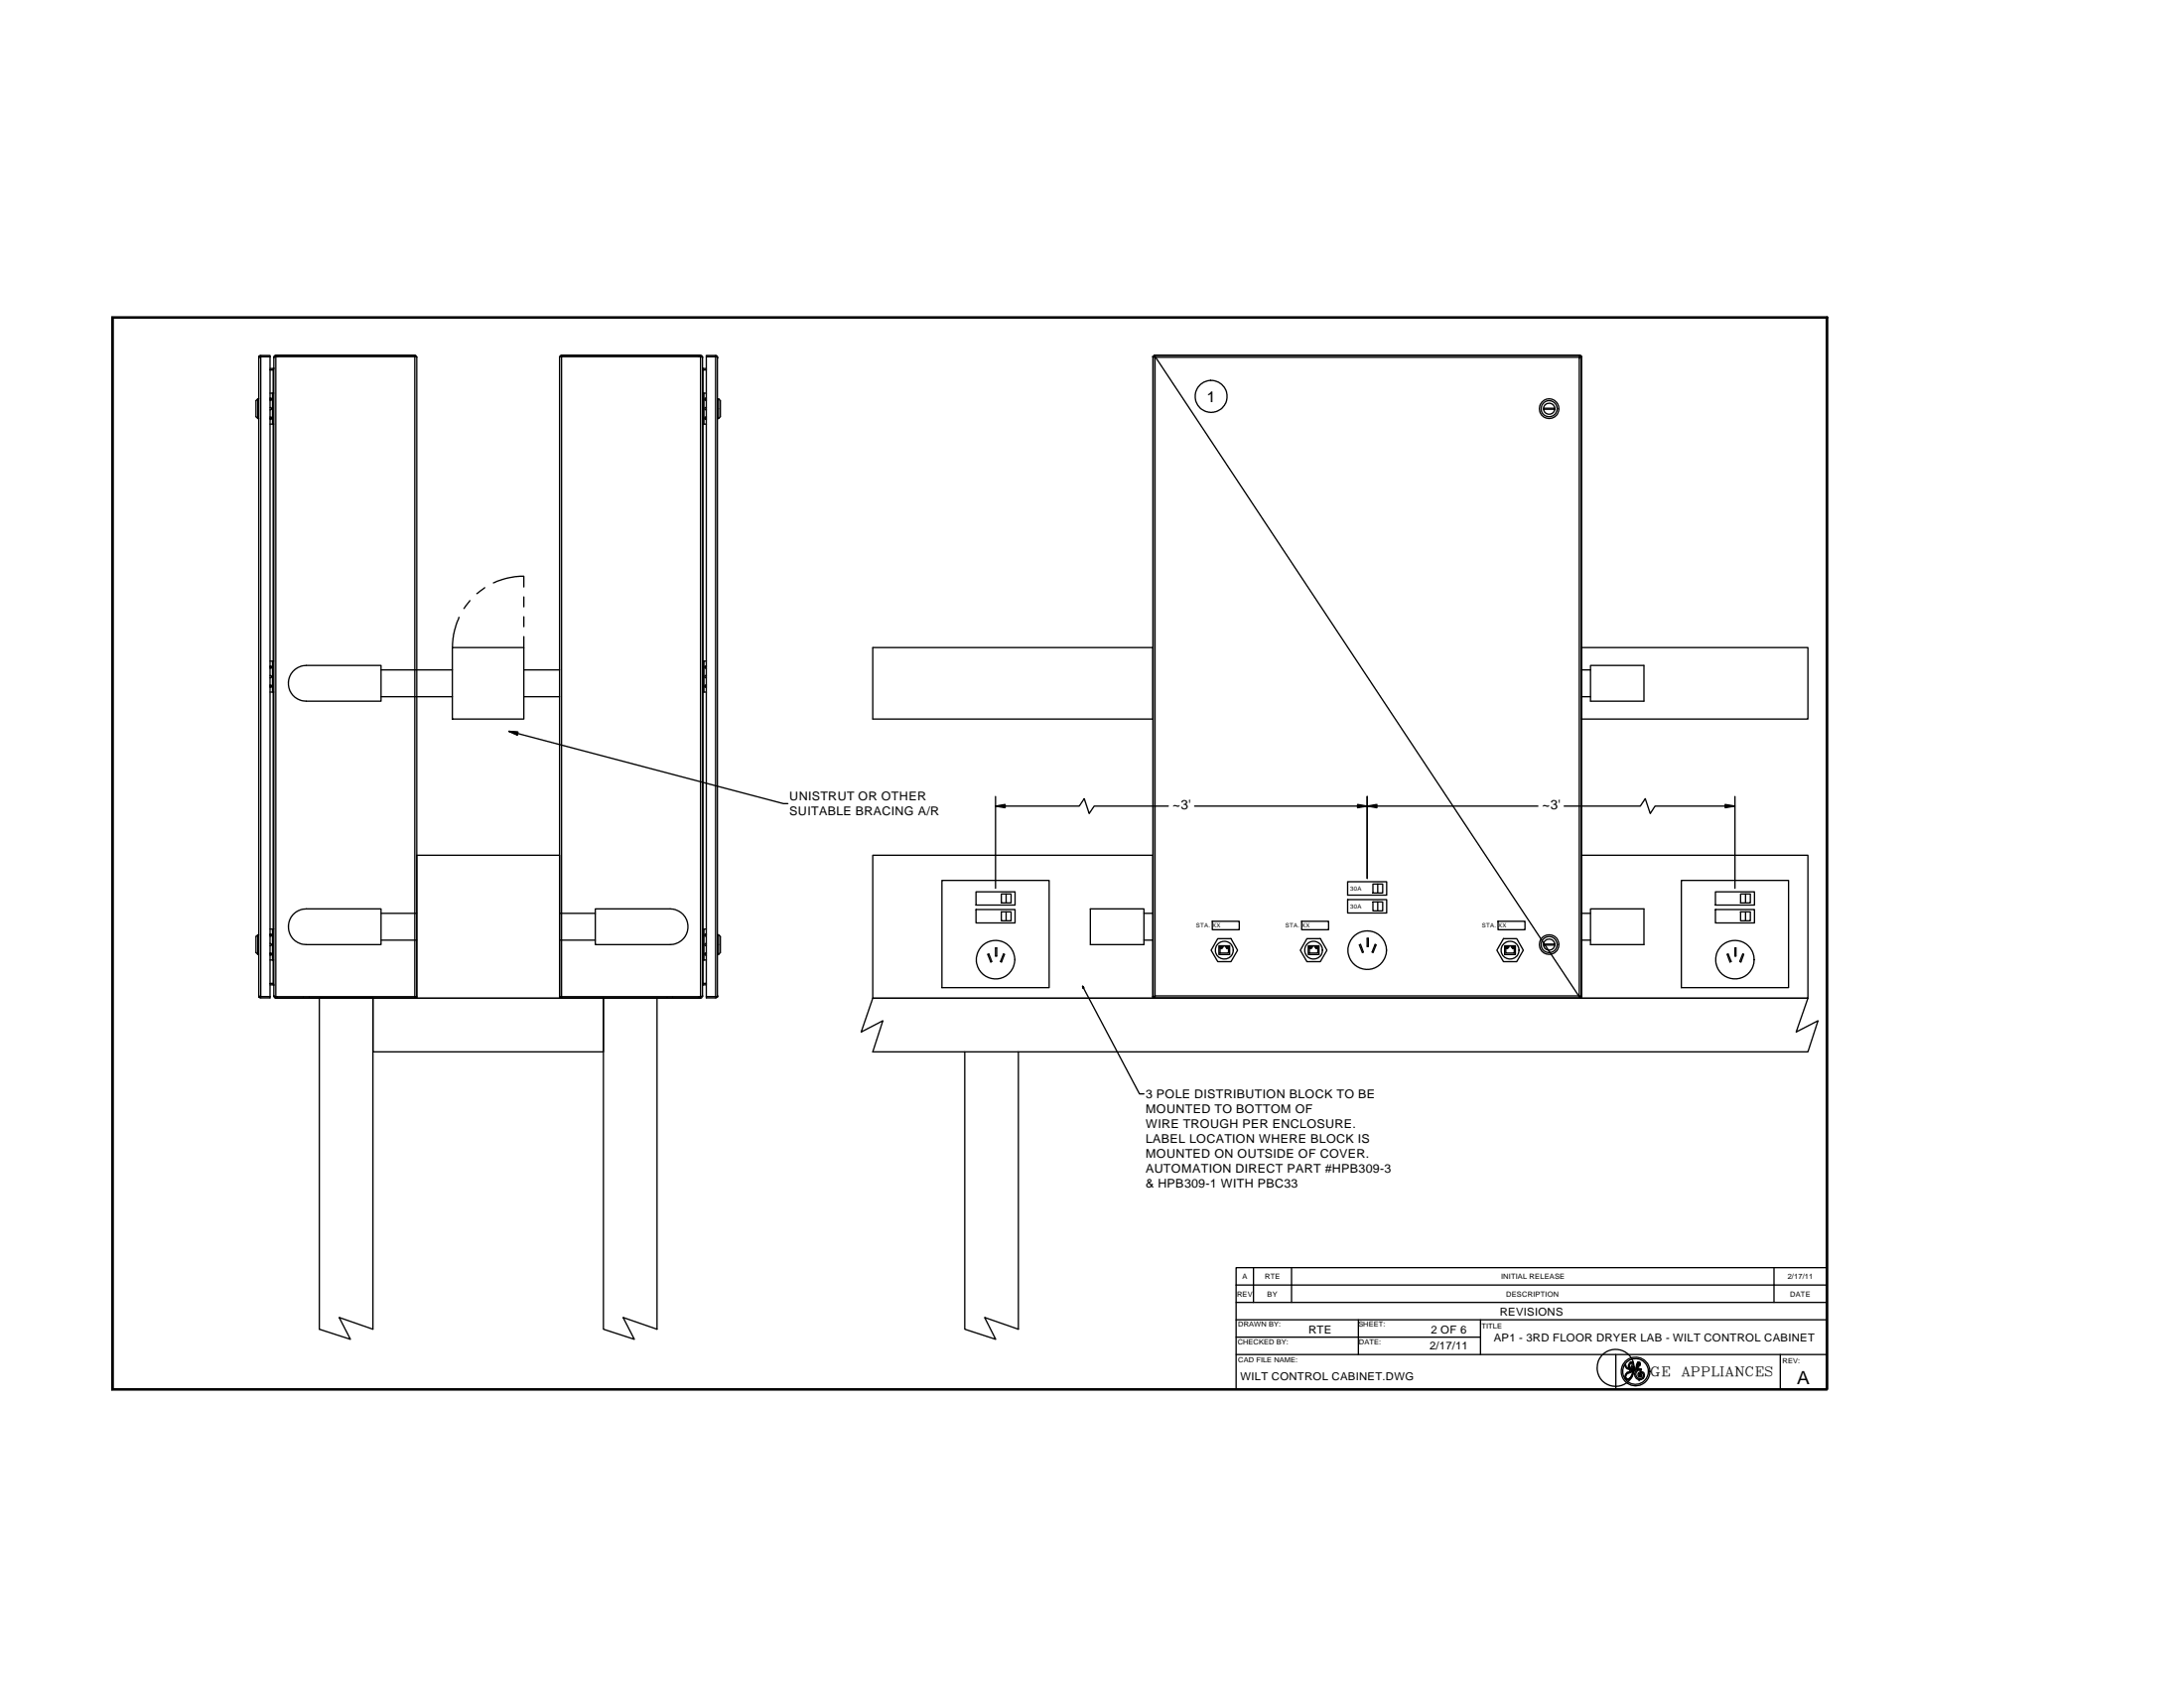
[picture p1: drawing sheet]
<svg xmlns="http://www.w3.org/2000/svg" width="279mm" height="216mm" viewBox="0 0 279 216" stroke-linecap="round" stroke-linejoin="round" font-family="sans-serif">
<g fill="none" stroke="#000" stroke-width=".17">
<path d="M14.3 40.6l.2 .1v136.9l-.2 .2zM14.3 40.6h219.5l-.2 .1h-219.1zM14.4 40.6h219.3v137.1h-219.3zM33 51l-.3 .2v2.1l.3 .2M33 51h.1M33 51v2.5M33 53.5h.1M33.1 45.7v81.7M33.1 45.7h.1M33.1 45.6v.1M33.1 45.6h.1M33.1 45.6l.2-.1h1.2v.1"/>
<path d="M33.4 45.6v81.9h1.1v.1h-1.2l-.2-.1M34.5 50.3h.5M34.5 54.3h.4M34.5 50.9l.3 .2-.1 .1h-.2M34.5 53.3h.2l.1 .2-.1 .1-.2 .1M34.5 45.6h-1.4v.1M34.5 47.3h.5M34.5 47.1h.5M34.5 45.6v81.9h-1.4v-.1M34.5 52.1a.15 .15 0 0 1 .2 .2 .15 .15 0 0 1-.2 .1M34.5 51l.1 .1h-.1M34.5 53.5h.1h-.1"/>
<path d="M34.9 50.3v4M34.9 50.3v4h.1M34.9 47.3v3M34.9 54.3v30.3M35 47.1v.1M35 47.1h.1M35 47.1v.2M35 45.7v81.7M35 45.7h.1M35.3 45.6v81.9M35.3 45.6h-.1M35.3 45.4l-.2 .1-.1 .2"/>
<path d="M35.3 45.6l-.3 .1M35.5 45.4v.2h17.6M35.5 45.4h17.6M35.5 45.4h-.2v.2M35.5 45.6h-.2M53.1 45.6l.2 .1M53.1 45.4v82.3M53.1 45.6h-17.8M53.1 45.4l.2 .3M53.3 45.7v81.7M71.6 45.7v81.7M71.8 45.4l-.1 .1-.1 .2"/>
<path d="M71.8 45.6l-.2 .1M71.8 45.6h17.8M71.8 45.4v82.3M71.8 45.4h17.6M89.4 45.4v.2h-17.6M89.4 45.4h.2v.2M89.4 45.6h.2M89.6 45.6h.1M89.6 45.4l.2 .1 .1 .2M89.6 45.6l.3 .1M89.6 45.6v81.9M89.8 45.7h.1"/>
<path d="M89.9 47.1h.1M89.9 47.1v.2h.5M89.9 50.3h.5M89.9 45.7v81.7M89.9 47.1v.1M89.9 47.1h.5M89.9 47.3v3M89.9 54.3v30.3M90 50.3v4h-.1M90 50.3v4M90 54.3h.4M90.4 50.9l-.3 .2 .1 .1h.2"/>
<path d="M90.4 53.3h-.2l-.1 .2 .1 .1 .2 .1M90.4 45.6h1.3l.1 .1M90.4 45.6v81.9h1.3l.1-.1M90.4 52.1a.15 .15 0 0 0-.2 .2 .15 .15 0 0 0 .2 .1M90.4 51l-.1 .1h.1M90.4 53.5h-.1h.1M91.5 45.6v81.9h-1.1v.1h1.2l.1-.1M91.7 45.6l.1 .1M91.7 45.6h.1M91.7 45.6l-.1-.1h-1.2v.1M91.8 53.5h.1M91.8 51h.1"/>
<path d="M91.8 45.7v81.7M91.8 45.7h.1M91.9 51l.3 .2v2.1l-.3 .2M91.9 51v2.5M147.5 45.6v81.9M147.6 45.6l.2 .1M147.7 45.4l54.5 82.3-.1-.2M147.7 45.6h.1M147.7 45.4h54.5v.2M147.7 45.4v.2M147.7 45.4h.1M147.7 45.6h-.2v81.9h.2"/>
<path d="M147.7 45.6l-.2 .1M147.7 45.6l.1 .1M147.8 45.7h.1M147.8 45.7h54.2M147.8 45.7v81.7M197.5 52.2h1.4v.1h-1.4zM202 45.7v81.7M202 45.7h.1M202.1 45.7h.1M202.1 45.5v.1M202.1 45.6l-.1 .1M202.1 45.6h.1"/>
<path d="M202.1 45.5h-54.4v.1M202.2 45.6h-.1M202.2 45.6h.1M202.2 45.6l-.2 .1M202.3 45.6v81.9M202.3 45.6h-.2M202.3 45.6v81.9h-.1M202.3 45.6v.1M233.6 40.7l.2-.1v137.1h-.2zM233.7 40.6h.1M233.7 40.6l.1 .1M233.7 40.6v.1"/>
<path d="M233.8 40.6l-.2 .1M58.7 79a9.9 9.9 0 0 0-.8 3.8M60.1 76.8l-.7 1M62 75.2l-1 .7M63.1 74.5a9.2 9.2 0 0 1 3.9-.8v1.4M67 76.3v1.3M67 78.9v1.3M34.5 84.6h.5M34.5 88.5h.4M34.5 85.2h.2l.1 .1-.1 .2h-.2M34.5 87.6l.3 .2-.1 .1h-.2M34.5 86.4a.15 .15 0 0 1 .2 .2 .15 .15 0 0 1-.2 .1"/>
<path d="M34.5 85.3l.1 .1-.1-.1M34.5 87.7h.1l-.1 .1M34.9 84.6v3.9M34.9 84.6v3.9h.1M34.9 88.5v30.3M37.4 85.9l.6-.5 .7-.2 .5-.1h9.5v4.6h-9.5a2.28 2.28 0 0 1-2.1-1.3 2.28 2.28 0 0 1 .3-2.5zM48.7 89.1h9.2M48.7 85.7h9.2M57.9 82.8h9.1v9.2h-9.1zM65.1 93.5l1.2 .1-.1 .4zM66.2 93.8l34 9h.6M67 89.1h4.6"/>
<path d="M67 85.7h4.6M67 81.4v1.4M89.9 84.6h.5M89.9 88.5v30.3M90 84.6v3.9h-.1M90 84.6v3.9M90 88.5h.4M90.4 85.2h-.2l-.1 .1 .1 .2h.2M90.4 87.6l-.3 .2 .1 .1h.2M90.4 86.4a.15 .15 0 0 0-.2 .2 .15 .15 0 0 0 .2 .1M90.4 85.3h-.1h.1M90.4 87.7l-.1 .1h.1"/>
<path d="M147.5 82.8h-35.8v9.2h35.8M202.3 89.1h1.2M202.3 85.7h1.2M202.3 82.8h29v9.2h-29zM203.5 85.1h6.8v4.6h-6.8zM33 119.6l-.3 .2v2l.3 .3M33 119.6h.1M33 119.6v2.5M34.5 118.8h.5M34.5 119.4l.2 .1 .1 .1-.1 .1-.2 .1M34.5 119.6h.1h-.1M34.9 118.8v4"/>
<path d="M37.5 117l.5-.4 .7-.3 .5-.1h9.5v4.6h-9.5a2.29 2.29 0 0 1-2.1-1.3 2.29 2.29 0 0 1 .4-2.5zM48.7 116.8h4.6M53.3 109.4h18.3v18.3h-18.3zM71.6 116.8h4.6M76.2 116.2h9.5a2.29 2.29 0 0 1 2.3 2.3 2.29 2.29 0 0 1-2.3 2.3h-9.5zM89.9 118.8h.5M90 118.8v4M90.4 119.4l-.2 .1-.1 .1 .1 .1 .2 .1M90.4 119.6h-.1h.1M91.8 119.6h.1M91.9 119.6l.3 .2v2l-.3 .3M91.9 119.6v2.5"/>
<path d="M111.7 109.4h35.8v18.3h-35.8zM120.5 112.6h13.7v13.7h-13.7zM124.9 114.1h5v1.7h-5zM124.9 116.3h5v1.7h-5zM127.4 101.9v11.7M128.1 114.3h1.2v1.2h-1.2zM128.1 116.6h1.2v1.2h-1.2zM128.6 103.1h9.5l.6-.9 .6 1.9 .7-1h9.5M128.7 114.3v1.2M128.7 116.6v1.2M139.5 116.2h6.8v4.6h-6.8zM146.3 116.8h1.2"/>
<path d="M152.8 103.1h20.9M155.1 117.8h3.4v1.1h-3.4zM166.5 117.8h3.5v1.1h-3.5zM172.4 112.8h5v1.7h-5zM172.4 115.1h5v1.7h-5zM174.9 101.9v10.5M175.6 113.1h1.3v1.1h-1.3zM175.6 115.4h1.3v1.1h-1.3zM176.1 103.1h20.6M176.3 113.1v1.1M176.3 115.4v1.1M191.6 117.8h3.5v1.1h-3.5z"/>
<path d="M200.1 103.1h9.7l.7-.9 .6 1.9 .6-1h9M202.3 116.8h1.2M202.3 109.4h29v18.3h-29zM203.5 116.2h6.8v4.6h-6.8zM215.1 112.6h13.7v13.7h-13.7zM219.5 116.3h5v1.7h-5zM219.5 114.1h5v1.7h-5zM222 101.9v11.7M222.7 116.6h1.2v1.2h-1.2zM222.7 114.3h1.2v1.2h-1.2zM223.3 114.3v1.2M223.3 116.6v1.2"/>
<path d="M33 122.1h.1M33.1 127.4v.1M33.1 127.4h.1M33.2 127.5h-.1M34.5 122.8h.5M34.5 121.9l.3 .1-.1 .2h-.2M34.5 125.8h.5M34.5 126h.5M34.5 120.7a.15 .15 0 0 1 .2 .1 .15 .15 0 0 1-.2 .2M34.5 122l.1 .1-.1-.1M34.9 122.8v3M35 125.8v.2"/>
<path d="M35 126h.1M35 125.9v.1M35 127.4l.1 .2 .2 .1M35 127.4h.1M35 127.4l.3 .1M35.2 127.5h.1M35.3 127.7h17.8M35.3 127.5v.2M35.3 127.5h.2v.2M38.8 127.5h.1M39.6 127.5h.1M40.9 127.7v42.3l3.9 1.3-1.4-2.8 4.3 1.5v-42.3"/>
<path d="M47.7 127.7h29.5v6.8h-29.5zM48.7 120.2h4.6M53.3 127.4l-.2 .3M53.3 127.4l-.2 .1h-17.8M71.6 120.2h4.6M71.6 127.4l.2 .3M71.6 127.4l.2 .1h17.8M71.8 127.7h17.8M77.2 127.7v42.3l4 1.3-1.5-2.8 4.4 1.5v-42.3M85.3 127.5h.1M86.1 127.5h.1M89.6 127.5v.2"/>
<path d="M89.6 127.5h-.2v.2M89.7 127.5h-.1M89.8 127.4h.1M89.9 127.4l-.3 .3M89.9 127.4l-.3 .1M89.9 122.8h.5M89.9 125.9v.1M89.9 126h.1M89.9 126h.5M89.9 122.8v3M90.4 121.9l-.3 .1 .1 .2h.2M90.4 125.8h-.5v.2"/>
<path d="M90.4 120.7a.15 .15 0 0 0-.2 .1 .15 .15 0 0 0 .2 .2M90.4 122h-.1h.1M91.7 127.5h.1M91.8 127.4l-.1 .1M91.8 122.1h.1M91.8 127.4h.1M111.7 127.7h119.6l-1.5 4.3 2.8-1.4-1.3 3.9h-119.6l1.2-3.9-2.7 1.4zM123.4 134.5v35.5l4 1.3-1.4-2.8 4.3 1.5v-35.5M126.4 122.1l.1-.1 .4 1h-.2zM127.4 121.2h.1v1.1h-.1zM128.4 122l.1 .1-.4 .9h-.1zM138.5 126.1l.2 .3h-.1z"/>
<path d="M138.6 126.4l7.2 13.5h.5M146.3 120.2h1.2M147.5 127.4l.2 .1M147.7 127.5v.2v-.1M147.7 127.5v.1h54.4M147.7 127.5h.1M147.7 127.4h.1M147.8 127.4h54.2M147.8 127.4h.1M147.8 127.4l-.1 .1M147.8 127.4l-.2 .1M155.8 120.1h1.7l.8 1.4-.8 1.5h-1.7l-.9-1.5z"/>
<path d="M155.9 121h1.4v1.1h-1.4zM156.1 121.1h.2v.1h-.2zM156.1 121.1h1.1v.8h-1.1zM156.4 121.1l-.1 .2h-.2M156.8 121.1l.1 .2h.3M157 121.1h.2v.1h-.2zM167.2 120.1h1.7l.9 1.4-.9 1.5h-1.7l-.9-1.5zM167.4 121h1.3v1.1h-1.3zM167.5 121.1h.2v.1h-.2zM167.5 121.1h1.1v.8h-1.1zM167.9 121.1l-.1 .2h-.3M168.2 121.1l.1 .2h.3"/>
<path d="M168.4 121.1h.2v.1h-.2zM173.9 120.9l.2-.1 .3 1h-.1zM174.9 120h.1v1.1h-.1zM175.9 120.8l.1 .1-.3 .9h-.2zM192.3 120.1h1.7l.9 1.4-.9 1.5h-1.7l-.8-1.5zM192.5 121h1.4v1.1h-1.4zM192.6 121.1h.2v.1h-.2zM192.6 121.1h1.1v.8h-1.1zM193 121.1l-.1 .2h-.3M193.4 121.1l.1 .2h.2M193.5 121.1h.2v.1h-.2zM197.5 120.8h1.4v.1h-1.4z"/>
<path d="M202 127.4l.1 .1M202 127.4h.1M202 127.4l.2 .1M202.1 127.5v.1M202.1 127.5h.1M202.2 127.5h.1M202.3 127.4l-.2 .1M202.3 120.2h1.2M221 122.1l.1-.1 .4 1h-.2zM222 121.2h.1v1.1h-.1zM222.9 122l.2 .1-.4 .9h-.1zM14.3 177.8l.2-.2h219.2v.2z"/>
<path d="M158.1 164.4v4.4M158.1 171h31.3M158.1 173.2h75.6M158.1 164.4h75.6M158.1 166.6h75.6M160.4 162.1v4.5M165.2 162.1v4.5M173.8 168.8v4.4M189.4 168.8v4.4M206.7 173.2v4.5M207.9 174.6h.1M207.9 174.5v.1z"/>
<path d="M207.9 174.6v.1a.51 .51 0 0 0 .4 .4M208 174.6h.1M208.2 175.6h.1M208.3 175.1h.1M208.3 175.1l.2 .1M208.5 175.2h.1M208.5 175.2l.2 .1 .2-.2a.52 .52 0 0 1-.6 .4l-.1 .1M208.6 176.2h.1M208.6 174.2h.3a.58 .58 0 0 1-.4 .9h.3l.3-.3M208.6 174.2a.67 .67 0 0 0-.2 .8l-.3-.1-.1-.3M208.6 174.2h.1M208.7 174.3l.1 .2a.51 .51 0 0 1-.3 .5v-.3z"/>
<path d="M208.8 175.4h.2M208.8 175.3l.2 .2M208.9 175.4h.1M208.9 175.3v.2M208.9 175.4l-.3 .8M208.9 175.4a1.15 1.15 0 0 0-.9 .7l.1 .2 .2 .1 .3-.2M209 175.3l-.2 .2M209 175.2h.1M209.1 174.8v.1M209.1 174.8h.1M209.1 174.9h.1M209.1 174.9l-.1 .3"/>
<path d="M209.5 174.3h.1M209.5 174.3l.2-.1 .1 .3M209.5 174.3l-.1 .2-.1 .4-.3 .3M209.5 175.1l-.1-.1a1.04 1.04 0 0 0-.5 .9 .62 .62 0 0 1-.9 .5l-.1-.3 .3-.5M209.5 175.1h.1M209.5 175.1a.72 .72 0 0 0-.4 .8 .72 .72 0 0 0 .6 .6M209.6 174.4h.1M209.7 174.3v.1M209.7 174.3l-.2 .1v.4l.2-.4M209.7 174.3h.1M209.7 176.5h.1M209.7 174.4h.1"/>
<path d="M209.8 174.5l-.3 .4 .4 .2a.11 .11 0 0 1 0 .1 .11 .11 0 0 1-.1 0 .53 .53 0 0 0-.5 .9 .53 .53 0 0 0 .9-.1v-.2l-.2-.2h-.2l-.1 .2v.2l.1-.1v-.1a.13 .13 0 0 1 .1-.1 .13 .13 0 0 1 .1 .2v.1a.26 .26 0 0 1-.2 .1 .26 .26 0 0 1-.3-.2l.1-.3M209.8 174.5h.1M209.9 175.2h.1M210.3 175.6a.44 .44 0 0 0-.7 0M210.3 175.6a.6 .6 0 0 1 0 .7 .6 .6 0 0 1-.6 .2M226.9 162.1v4.5M227.8 173.2v4.5M233.7 162.1h-75.6v2.3M233.7 168.8h-75.6v8.9"/>
<circle cx="154.9" cy="50.7" r="2.04"/>
<circle cx="198.2" cy="52.3" r="1.26"/>
<circle cx="198.2" cy="52.3" r="1.03"/>
<circle cx="198.2" cy="52.3" r=".72"/>
<circle cx="127.4" cy="122.7" r="2.47"/>
<circle cx="156.6" cy="121.5" r="1.14"/>
<circle cx="168" cy="121.5" r="1.14"/>
<circle cx="174.9" cy="121.5" r="2.47"/>
<circle cx="193.2" cy="121.5" r="1.14"/>
<circle cx="198.2" cy="120.8" r="1.25"/>
<circle cx="198.2" cy="120.8" r=".72"/>
<circle cx="198.2" cy="120.8" r="1.03"/>
<circle cx="221.9" cy="122.7" r="2.46"/>
<circle cx="206.7" cy="175" r="2.37"/>
<circle cx="209.2" cy="175.4" r="1.65"/>
<circle cx="209.2" cy="175.4" r="1.84"/>
</g>
<g fill="#000" stroke="#000" stroke-width=".17">
<path d="M14.3 40.6h219.5l-.2 .1h-219.1z" fill-rule="evenodd"/>
<path d="M233.6 40.7l.2-.1v137.1h-.2z" fill-rule="evenodd"/>
<path d="M65.1 93.5l1.2 .1-.1 .4z" fill-rule="evenodd"/>
<path d="M127.4 103.1l1.2-.2v.4z" fill-rule="evenodd"/>
<path d="M173.7 102.9l1.2 .2-1.2 .2z" fill-rule="evenodd"/>
<path d="M174.9 103.1l1.2-.2v.4z" fill-rule="evenodd"/>
<path d="M220.7 102.9l1.3 .2-1.3 .2z" fill-rule="evenodd"/>
<path d="M138.5 126.1l.2 .3h-.1z" fill-rule="evenodd"/>
<path d="M14.3 40.6l.2 .1v136.9l-.2 .2z" fill-rule="evenodd"/>
<path d="M14.3 177.8l.2-.2h219.2v.2z" fill-rule="evenodd"/>
</g>
<text font-size="2.3" x="229.9" y="177.1">A</text>
<text font-size="1.9" x="154.4" y="51.4">1</text>
<g font-size="1.7">
<text x="150" y="103.5">~3'</text>
<text x="197.3" y="103.5">~3'</text>
<text x="211.3" y="176">GE</text>
<text x="215.2" y="176">APPLIANCES</text>
</g>
<g font-size="1.5">
<text x="101" y="104.2">SUITABLE BRACING A/R</text>
<text x="101" y="102.4">UNISTRUT OR OTHER</text>
<text x="146.6" y="140.5">3 POLE DISTRIBUTION BLOCK TO BE</text>
<text x="146.6" y="142.4">MOUNTED TO BOTTOM OF</text>
<text x="146.6" y="146.2">LABEL LOCATION WHERE BLOCK IS</text>
<text x="146.6" y="148">MOUNTED ON OUTSIDE OF COVER.</text>
<text x="146.6" y="149.9">AUTOMATION DIRECT PART #HPB309-3</text>
<text x="146.6" y="144.3">WIRE TROUGH PER ENCLOSURE.</text>
<text x="146.6" y="151.8">&amp; HPB309-1 WITH PBC33</text>
</g>
<g font-size="1.4">
<text x="167.4" y="170.6">RTE</text>
<text x="182.9" y="172.6">2/17/11</text>
<text x="183.1" y="170.6">2 OF 6</text>
<text x="191.1" y="171.5">AP1 - 3RD FLOOR DRYER LAB - WILT CONTROL CABINET</text>
<text x="191.9" y="168.2">REVISIONS</text>
<text x="158.7" y="176.5">WILT CONTROL CABINET.DWG</text>
</g>
<g font-size=".9">
<text x="158.2" y="165.8">REV</text>
<text x="158.9" y="163.6">A</text>
<text x="161.8" y="163.6">RTE</text>
<text x="162.1" y="165.8">BY</text>
<text x="192" y="163.6">INITIAL RELEASE</text>
<text x="192.7" y="165.8">DESCRIPTION</text>
<text x="228.7" y="163.6">2/17/11</text>
<text x="229" y="165.8">DATE</text>
<text x="158.3" y="172">CHECKED BY:</text>
<text x="158.4" y="169.7">DRAWN BY:</text>
<text x="173.8" y="169.7">SHEET:</text>
<text x="173.9" y="172">DATE:</text>
<text x="189.5" y="169.9">TITLE</text>
<text x="158.4" y="174.3">CAD FILE NAME:</text>
<text x="228" y="174.3">REV:</text>
</g>
<g font-size=".8">
<text x="172.7" y="113.9">30A</text>
<text x="153" y="118.7">STA. XX</text>
<text x="164.4" y="118.7">STA. XX</text>
<text x="172.7" y="116.2">30A</text>
<text x="189.6" y="118.7">STA. XX</text>
</g>
</svg>
